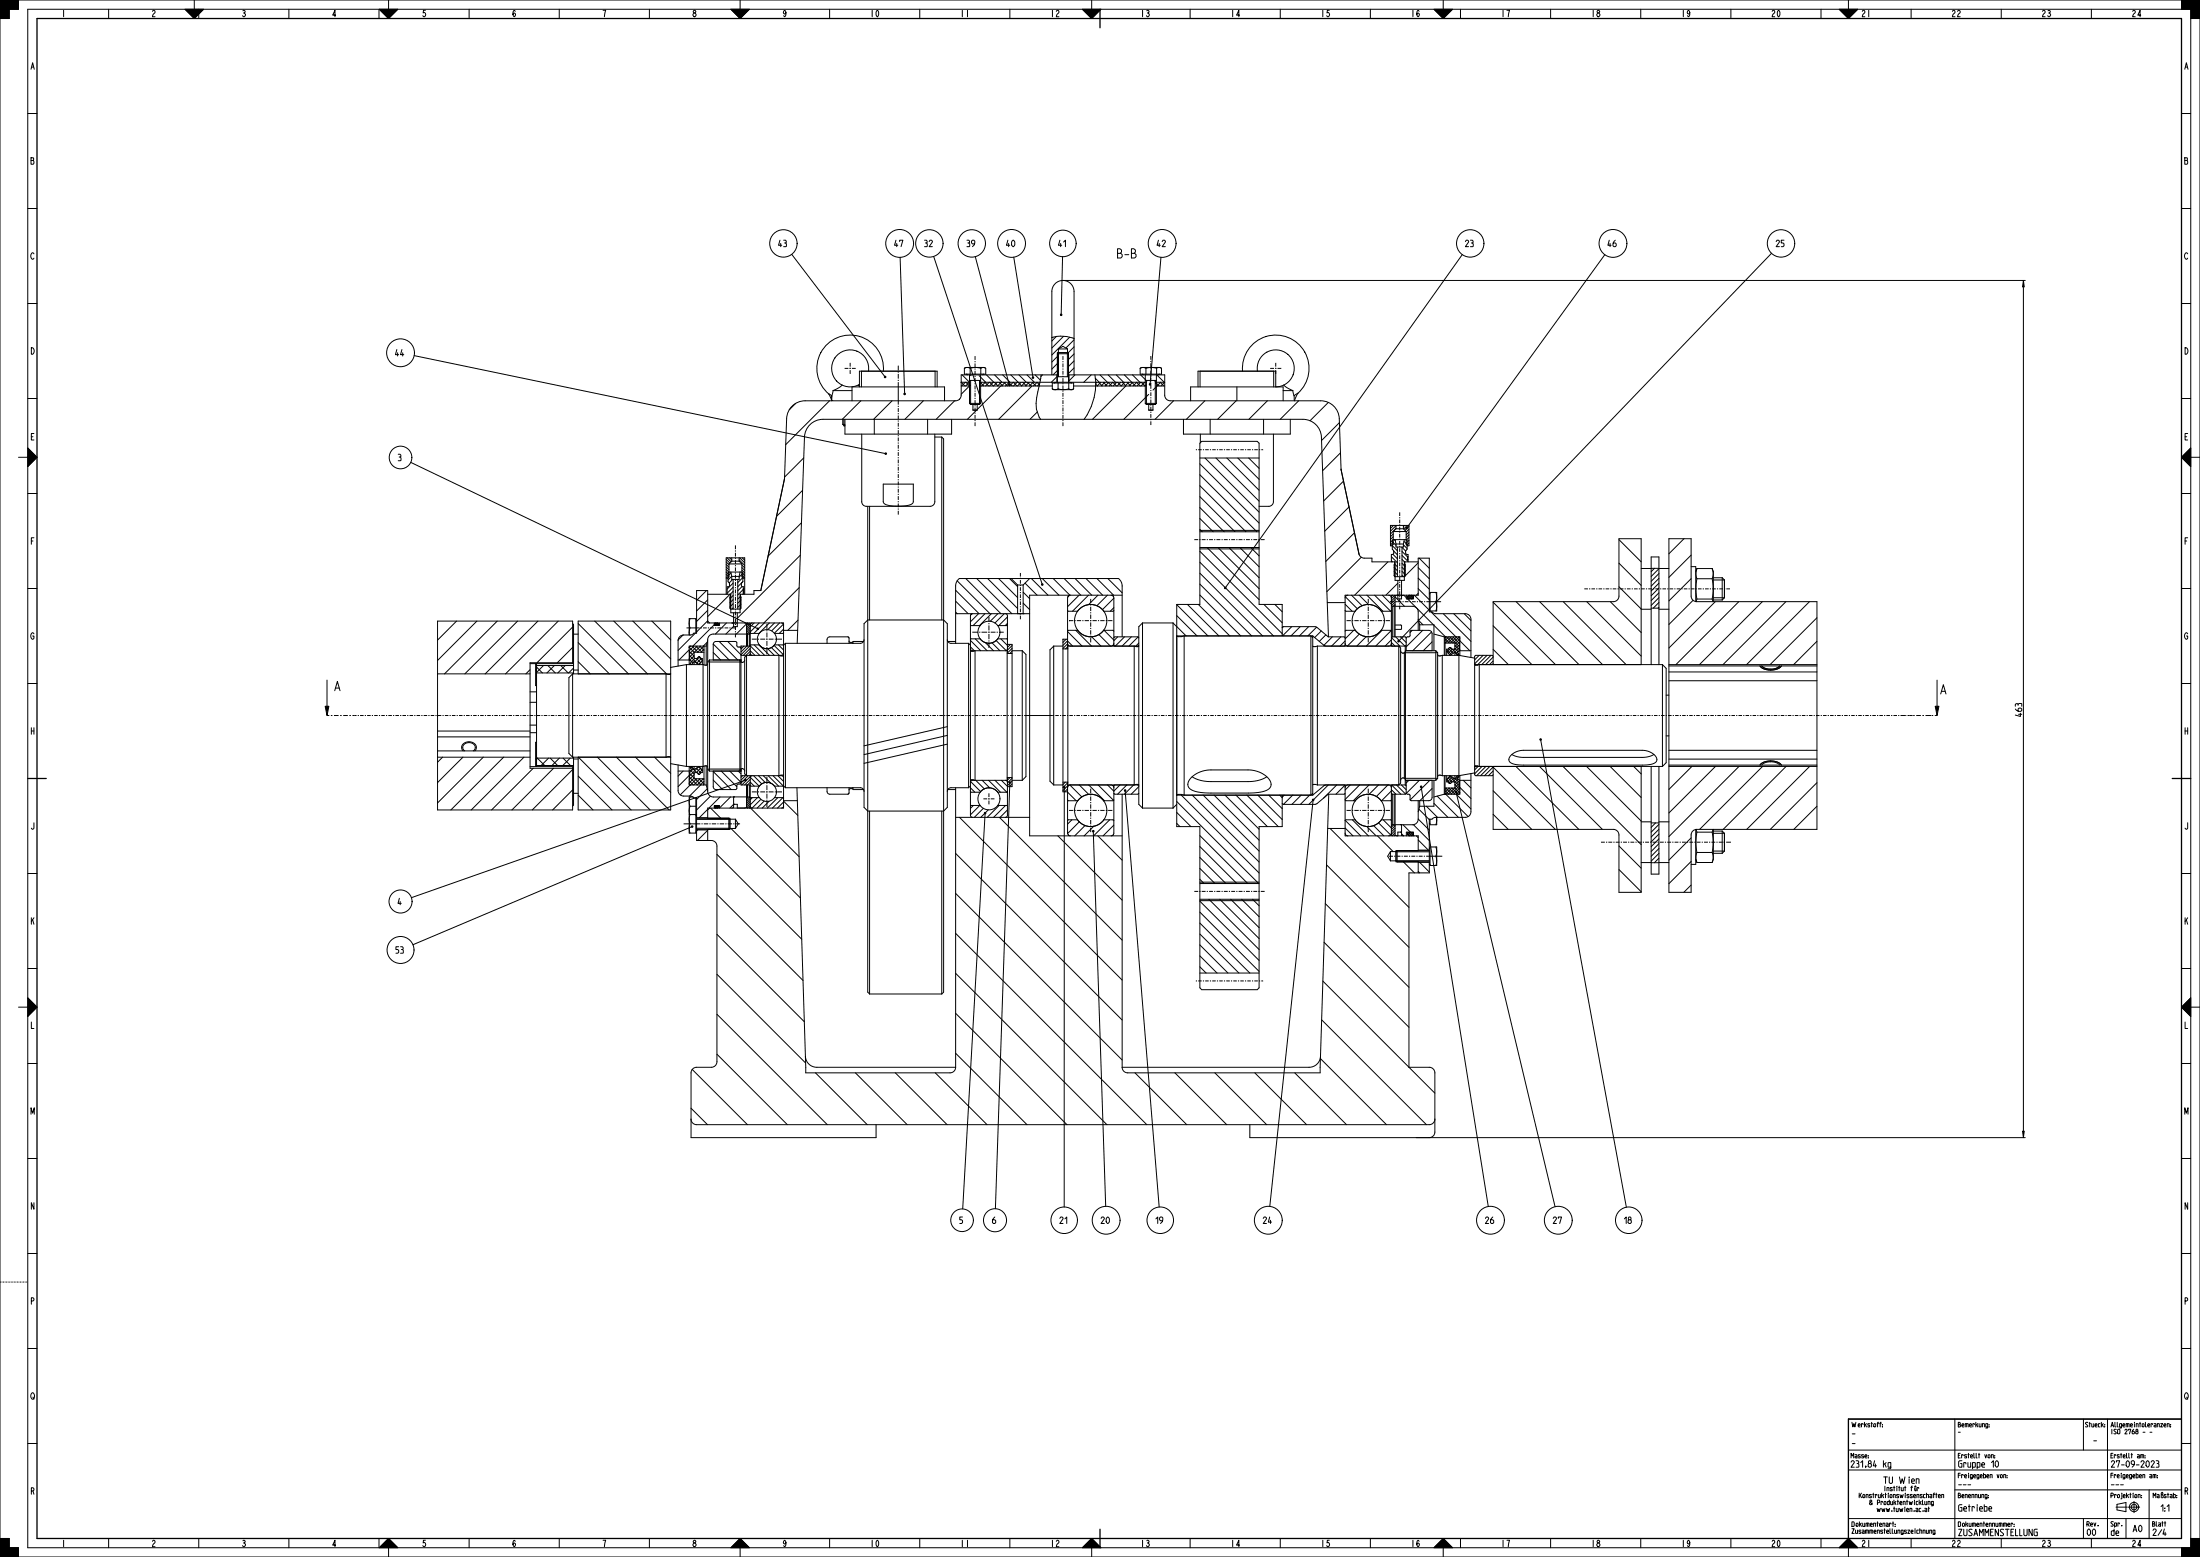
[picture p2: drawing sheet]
<svg xmlns="http://www.w3.org/2000/svg" width="1189mm" height="841mm" viewBox="0 0 1189 841" stroke-linecap="round" stroke-linejoin="round" font-family="sans-serif">
<g fill="#000">
<path d="M0 0h10v5h-5v5h-5zM100 5h10l-5 5zM205 5h10l-5 5zM395 5h10l-5 5zM585 5h10l-5 5zM775 5h10l-5 5zM994 5h10l-5 5zM1179 0h10v10h-5v-5h-5zM1094 151v4h-1zM15 242l5 5-5 5zM1184 242v10l-5-5zM176 381h2l-1 5z"/>
<path d="M1046 381h2l-1 5zM15 539l5 5-5 5zM1184 539v10l-5-5zM1093 611h1v3zM0 831h5v5h5v5h-10zM205 836l5-5 5 5zM400 831l5 5h-10zM590 831l5 5h-10zM780 831l5 5h-10zM999 831l5 5h-10zM1184 831h5v10h-10v-5h5z"/>
<circle cx="449" cy="216" r=".3"/>
<circle cx="553" cy="331" r=".3"/>
</g>
<g fill="none" stroke="#000" stroke-width=".54">
<path d="M0 0h10v5h-5v5h-5zM0 0h1189v841h-1189zM10 0v5h-5v5h-5M15 5h1169v831h-1169zM59 5v5M100 5h10l-5 5zM100 5l5 5 5-5M105 0v5M107 5v5M156 5v5M205 5v5M205 5h10l-5 5z"/>
<path d="M205 5l5 5 5-5M210 0v5M254 5v5M302 5v5M351 5v5M395 5h10l-5 5zM395 5l5 5 5-5M400 5v5M400 0v5M448 5v5M497 5v5M546 5v5"/>
<path d="M585 5h10l-5 5zM585 5l5 5 5-5M590 0v5M643 5v5M692 5v5M741 5v5M775 5h10l-5 5zM775 5l5 5 5-5M780 0v5M789 5v5M838 5v5M887 5v5"/>
<path d="M935 5v5M984 5v5M994 5h10l-5 5zM994 5l5 5 5-5M999 0v5M1033 5v5M1082 5v5M1130 5v5M1179 0h10v10h-5v-5h-5zM1179 0v5M1184 10h5M15 61h5"/>
<path d="M1179 61h5M15 113h5M1179 113h5M574 151h521M1094 151v4h-1zM1094 155v456M15 164h5M1179 164h5M571 182l-3 2M571 182h-3v20M571 182h6l3 1v19M571 193l-3 3"/>
<path d="M571 196l-3 3M572 188l2-1 3 1M572 188v3M572 188h5M572 190l-1 1h6v-1M575 182l-7 6M577 188v3M578 182l-10 10M580 184l-4 4M580 187l-3 4M580 191l-3 3M580 195l-3 3"/>
<path d="M580 199l-3 3M15 215h5M430 218l-3 3M448 213h.1M448 213l1 3M448 213l2 1M448 216l-23 24M449 216h.1M450 214l-1 2M450 211v3M450 211h10M455 208l-5 3"/>
<path d="M464 208h.1M464 208v1M465 216l-10 10M469 200a10 10 0 0 0-10-11 10 10 0 0 0-9 13 10 10 0 0 0 14 6M477 200a18 18 0 0 0-24-18 18 18 0 0 0-5 31M482 216l-10 10M499 216l-10 10M516 216l-10 10M520 206l-1 1M520 202l4 4h-5l2 2M522 206l-2 2M522 206l2 2h-5"/>
<path d="M523 202h-4v12v2h-2h-82a10 10 0 0 0-10 10l-1 33M524 206l-2 2M524 218h6h-1h-4zM524 202l1 1M525 208l-6 5M526 218v3M528 218v3M529 203l4 3M530 206l2 2M530 208h32M530 206h40M530 206l-1 1"/>
<path d="M531 202h40M532 206l2 2M533 206l-2 2M533 202l4 4M535 206l-2 2M535 206l2 2M537 206l-2 2M537 206l2 2M538 202l4 4M539 206l-2 2M540 206l2 2M541 208l-13 13"/>
<path d="M541 206l-2 2M542 202l4 4M543 206l2 2M543 206l-2 2M545 206l2 2M545 206l-2 2M546 208l2-2 2 2M546 202l6 6M550 206l-2 2M551 202l4 4M552 206l-2 2M553 206l2 2"/>
<path d="M554 206l-2 2M555 202l4 4M555 206l2 2M556 206l-2 2M558 208l-18 18M558 206l2 2M558 206l-2 2M559 202l3 3M560 206l2 2M561 206l-2 2M562 207l-1 1M563 202l-1 6a21 21 0 0 0 0 18h-117a10 10 0 0 0-10 10l-4 111"/>
<path d="M563 202v1M571 204l-3 2M571 202v4M571 200l-2 2M571 202h.1M571 202v-12h6v12M577 202h1M577 202h41M578 202v4M579 206h40M581 202l-3 4M590 202l-4 4"/>
<path d="M592 202a32 32 0 0 1-6 24h118a10 10 0 0 1 10 10l4 108M592 204l2 2M592 208h27M592 207l1 1M593 206l-1 1M594 206l2 2M595 202l4 4M595 206l-2 2M596 206l2 2M597 206l-2 2M599 206l2 2M599 202l4 4"/>
<path d="M599 206l-2 2M599 208l2-2 2 2M603 202l4 4M604 206l-2 2M604 206l2 2M606 206l-2 2M607 206l2 2M608 202l6 6M608 206l-2 2M608 208l-18 18M609 206l2 2M610 206l-2 2"/>
<path d="M612 202l4 4M612 206l-2 2M614 206l2 2M614 206l-2 2M616 202l4 4M617 206l-2 2M617 206l2 2h1M619 206l-2 2M619 218h6h-1h-4zM619 206l1 1M621 213l-14 13M621 218v3"/>
<path d="M623 218v3M624 206h1M624 206l2 2M625 206h4l-2 2M625 208h4M625 206l-1 1M625 202l4 4M626 202h3l1 12v1l2 1h82a10 10 0 0 1 10 10l1 27M627 206l2 2M627 206l-4 5M634 216l-10 10M647 200v9"/>
<path d="M651 216l-10 10M668 216l-10 10M672 200a18 18 0 0 1 24-18 18 18 0 0 1 5 30M680 200a10 10 0 0 1 8-11 10 10 0 0 1 11 9 10 10 0 0 1-10 11v-9M685 216l-10 10M693 211h6M694 208h.1M694 208l5 3M699 211v3M699 214v2M699 214h.1M701 212l-2 2"/>
<path d="M701 212h.1M701 212l-1 4M702 216l-10 10M718 217l-10 10M1179 215h5M455 226v3M455 229l2 1M455 229h2M457 226v8h57v-8M473 226v8M501 226v8M505 236h4"/>
<path d="M509 236l1 1v299l-1 1v-99M509 236v99M526 221h2M528 222l-5 4M561 222l-4 4M621 221h2M640 226v8h57v-8M649 238h30l1 1v87h13v17h-57l1 1 3-1v86h-4h57v17h-13v88l-1 1h-30l-1-1v-88h-12v-120h12v-87zM654 226v8M683 226v8M724 228l-10 10M10 247h5"/>
<path d="M15 242l5 5-5 5zM15 242l5 5-5 5M424 259l-13 60h-4v2h-7v10h-5v-10h-13M424 259h.1M424 258v1M434 247l-10 11M648 256l31 31M648 251l32 32M648 247h32M651 247l29 30M657 247l23 24M663 247l17 18"/>
<path d="M669 247l11 12M675 247l5 6M724 245l-9 9M725 253l10 47M725 253v1M726 260l-11 11M1184 242v10l-5-5zM1184 247h5M1184 242l-5 5 5 5M15 267h5M434 265l-14 14M469 273v263l1 1v-99"/>
<path d="M470 273v62M477 261h17l-1 11-2 1h-4h-5l-4-1-1-1zM648 274l14 13M648 268l19 19M648 262l25 25M729 274l-13 13M1179 267h5M433 300l-35 34M433 282l-18 18M648 298l45 44M648 286l2 1M648 280l8 7"/>
<path d="M648 296h32M648 287h32M652 296l28 28M658 296l22 22M664 296l16 16M670 296l10 10M676 296l4 4M732 288l-15 15M734 299l2 2h5v2h13v10h5v-10h7M751 293l2-2h7v1v5a1.6 1.6 0 0 0 0 2h1v4M752 284h-1M752 292v5a1.6 1.6 0 0 1 0 2v4"/>
<path d="M752 293l2 2M753 299l2 3M753 288l-2 2M753 290l-2 1M753 293l-2 1M753 287v7l-1 1M753 287h7M753 284l-2 1M753 298l2 2M754 291v1M754 291v3M754 284l-3 3"/>
<path d="M754 285l-3 3M754 286l-1 1M754 294v1h4v-1M754 294h4M754 286h4M754 284v2M755 295v16M758 300l3 3M758 298l3 3M758 296l2 2M758 295v16M758 294l2 2"/>
<path d="M758 284v2M758 286l2 1M759 292l1 2M759 291l-1 3M759 284h-1M760 287v7l1 1M760 295h1v-11h-10v11h1l3 2M761 284l-2 2M761 286l-1 1M761 287l-1 2M761 289l-1 1M761 290l-1 2"/>
<path d="M761 292l-1 1M761 293l-1 1M875 291l12 12M902 291h12v31v1l2 2h66v123h-66l-2 2v1v31h-12zM910 291l-8 8M914 300l-12 12M15 318h5M382 319l-6 5M392 312h1M392 310l2 2M392 309l2 1M392 308l2 1"/>
<path d="M392 306l2 2M392 305l2 1M392 304l2 1M392 302l2 2M393 301l2 2M394 305v7h-1M394 305h7M394 301l1 1M395 309v2M395 309l-2 2M395 311l-2 2M395 303l-1 2"/>
<path d="M395 301v2M395 311v2h4v-2M395 311h4M395 303h4M396 313l-2 2M396 315l-3 3M396 317l-3 3M396 319l-14 14M396 313v16M399 317l2-3v-5h-7h-1v5a1.6 1.6 0 0 1 0 3v4M399 313v16M399 302l3 3"/>
<path d="M399 301v2M399 303l2 2M400 301l2 3M400 309l-1 2M400 309h.1M401 315v1l1 1v4M401 311l1 1M401 309l1 2M401 308l1 1M401 307l1 1M401 305l1 2M401 305v7h1"/>
<path d="M401 317l-2 2M401 301l1 2M401 310l-2 2M401 312l-2 3M401 312h1M402 318l-3 3M402 320h.1M402 319h.1M402 318h.1M402 318v2M432 317l-19 19M516 319l13 12"/>
<path d="M517 314l18 17M522 312l19 19M528 312l19 19M534 312l16 17M540 312l10 11M546 312l4 5M546 312l4 4M550 316v15M550 316h3M553 320l3 3M553 316v15M554 315l6 6"/>
<path d="M556 312l-3 4M557 312l9 9M563 312l9 9M569 312l9 9M575 312l9 9M581 312l9 9M587 312l9 9M593 312l9 9M599 312l7 8M648 315l28 28M648 310l34 33M648 304l40 39"/>
<path d="M736 301l-19 19M750 303l-18 18M752 303h1M752 301l3 3M753 311h1M753 309l2 1M753 307l2 1M754 303l-1 8h1h5M754 305l1 1M755 315l-6 6M755 313v10h2v-1l1-1M757 313v8"/>
<path d="M758 311h.1M758 309l1 1M758 306l1 2M758 304l1 2M758 302l1 2M759 304v7M759 303v1M761 302h.1M761 301h.1M761 301v1M766 304l-7 8M766 318l6 6"/>
<path d="M766 312l6 6M766 307l6 6M767 301l5 6M875 317l12 12h5M875 304l12 12M887 307h15M894 307l-2 2M897 307l-5 4M897 310l-5 4M897 312l-5 5M897 315l-5 4M897 318l-5 4"/>
<path d="M914 313l-12 12M914 306h2v19M917 307l-1 2M917 313v5v6M917 313h8M925 307l1 3-1 3M925 313l1 5-1 6M925 307h-8v3v3M925 307l1 2v16M931 312l1 1v10l-1 1zM1179 318h5M247 335l-11 11"/>
<path d="M258 335l-22 22M269 335l-29 29M280 335l-29 29M291 335l-29 29M302 335l-29 29M309 339l-19 19M312 337l28 27M321 335l29 29M332 335l28 29M342 335l20 21M352 335l10 11M382 324l-6 6"/>
<path d="M382 330l-6 6M383 336l-1-1-6 6M386 337l1-1 1 2M386 337l1 1zM386 336v2h3v-2M386 337l1 1 1-1M387 337h-1M387 336l-13 13M387 336l1 1M388 336v1M388 336l-2 2M388 337l-1 1"/>
<path d="M388 337v1M392 321v-20h10v20M393 336l-6 6M395 321l-1 7 1 1h5v-1v-7M395 336l1 1v1M396 322l-2 1M396 324l-2 2M396 326l-2 2M396 328v1M396 336h27v100h-41v6h12M396 336h-14v-17h-6v23h-1l-1 1h-5l-2 2-1 15M396 336h.1"/>
<path d="M396 338l-4 4M396 331v5M398 331v7h-2M400 322l-1 2M400 324l-1 2M400 326l-1 2M402 320l-1 1M402 336l1 1v12M403 340l3 2h4M403 339l2 2M403 338l2 2M404 337l1 2"/>
<path d="M404 336l-6 6M404 336l1 2M405 336v1v17M407 336l-2 2M408 336l-3 3M410 336l-5 5M413 336l-6 6M416 336l-6 6M419 336l-4 4M421 336l-4 5M422 336l1 2M423 337l-4 5"/>
<path d="M423 340l-2 2M431 335l-5 5M469 335l-2 2v99l2 2M510 335l2 2v99l-2 2M516 331h1M516 325l7 6M516 331h34M524 338h6M525 332h-1M526 331l-2 2v12M529 331l-5 5M532 331l-6 7"/>
<path d="M536 331l-7 7M539 331l-4 5M543 331l-5 6M543 331l1 2v107l-1 1M544 338h-5M544 333l-4 5M544 337l-1 1M550 331h.1M550 331h3M553 326l3 3M553 331h3M577 330h5a9 9 0 0 1 15 0h4h1"/>
<path d="M578 322l-1 1M578 321l-1 1v1v27M583 321l-6 7M588 321l-8 9M593 321l-5 6M599 321l-6 6M600 321l2 1v1v26M602 323l-6 6M602 328l-2 2M606 321h-50v130h50M617 336v100l-2-2v-96zM636 333l11 10"/>
<path d="M636 327l17 16M642 326l17 17M648 326l17 17M648 321l23 22M683 326l10 10M689 326l4 4M693 338l19 1M694 338l-1 1M698 338l-5 5M703 338l-5 5M707 338l-5 5M712 339l-5 4"/>
<path d="M712 339l6 5h8h1M717 325h10M727 330h5a9 9 0 0 1 15 0h4h1M727 326l4 4M727 322l7 7M728 321l-1 1v1M730 321l6 6M735 321l5 6M739 321l8 9M743 321l9 9M747 321l5 5M750 321l2 1v1"/>
<path d="M752 321v1v27M752 327h1M752 327v17M753 321l-1 1M753 327v17M753 321l1 1M754 322l-2 1M754 327h9l3 2v1v10M754 323l-2 2M754 324l-2 2M754 325l-2 2M754 326l-1 1"/>
<path d="M754 322l5 5M754 327h-1M755 321l-1 1v22M755 321h.1M755 321h1M756 321h-29v28M756 321h1M757 321h9v-20h6v29h2l2 1h16l2 2 1 1v21M757 321h.1M759 321l1 2M760 321v2h4v-2M761 322l1-1-1 2h1"/>
<path d="M761 322l1 1M761 322v1l4 5M761 323l2-2a1 1 0 0 1 1 1 1 1 0 0 1-1 1M761 322l2 1h1M762 321l2 2M764 322l-2 1M764 321l8 9M766 328l9 9M766 320l-1 1M766 334l1 3M767 335l2 2M767 337h8v14"/>
<path d="M767 337v3M773 330l16 16M775 338l6 6M780 331l15 15M786 331l9 10M791 331l4 4M807 325h66l2-2v-1v-31h12v68h-80zM807 338l21 21M807 325l34 34M819 325l34 34M832 325l34 34M845 325l34 34"/>
<path d="M858 325l29 29M870 325l17 17M892 328h5M897 320l-5 4M897 323l-5 4M897 325l-3 3M897 328h-1M897 329h5M915 324l-13 13M917 324v1M917 324h8M925 324l1 1"/>
<path d="M927 325l-25 25M940 325l-34 34M952 325l-34 34M965 325l-34 34M978 325l-34 34M982 334l-25 25M294 359l-4 4M296 359l4 4M300 359l-4 4M303 359l4 4M305 359l-4 4M309 350l-8 8"/>
<path d="M312 357l7 7M312 347l17 17M366 356h6l2 1-1 1M369 343l-3 3M371 359l-9 1v52l9 2M371 359v55M371 359h9v55h-9M372 351l-5 5M372 356l3 2M372 352l3 2M372 352v4M372 350l3 2"/>
<path d="M373 354l4 5M373 358v1M373 349l-1 1 1-1M374 349l3 3M375 349l-3 3M375 352l1 4M375 354l-2 3M375 357v2M375 357l-1 2-1-1M375 352h5M376 356l-2 1M376 356h1a.9 .9 0 0 1 1-1 .9 .9 0 0 1 1 1h1v3"/>
<path d="M376 342l-10 9M376 349l3 3M376 356l3 2M377 349l-4 4M378 355l2 2-2 2-3-2M378 355l-3 3M378 349l2 2M379 349l-6 6M379 358l-1 1M379 356l-2 2M380 349v10M380 351l-1 1"/>
<path d="M382 349h-10v10M382 349v10M382 347l-5 5M382 346v3M383 356v60M383 356l-1 1M383 356h17v1M385 352l5 4M385 348l9 8M389 346l10 10M393 346l7 8 5-5M400 350l-2-1v-2h-11l-2 1v8"/>
<path d="M400 349v9M400 349h5M401 349h-1M402 349l-2 2M402 356a1.3 1.3 0 0 1-1 2 1.3 1.3 0 0 1-1-2v60a1.3 1.3 0 0 1 1-1 1.3 1.3 0 0 1 1 1M403 342l-18 1-2 1-1 1 1 83v1l2 1h11v6h-1M403 342h1M403 341l2 1M403 354v65l-1-1v-63zM404 349l-4 3M404 342v7M404 342h1"/>
<path d="M405 342v7M405 353l2 1M405 342h.1M405 350l-3 4M405 352l-2 2M405 353v1M405 351l3 3M408 348l5 6M410 348l6 6M410 342h.1M415 350l3 4M417 350l4 4"/>
<path d="M418 349l5 5M419 342h.1M421 348l2 3M423 354h-2v65h2M423 349l-4-1a5 5 0 0 1-9 0l-5 1 6 5M423 353l-1 1h-22M423 342h-4M423 348l1-1v78l-6-6M423 340h8M512 346h4M524 352l3-1v70h-3M524 350l2 1h18"/>
<path d="M524 349l3 2M524 346l6 5M524 348l-1-1v78l1-1M527 345l6 6M533 347l4 4M536 347l4 4M538 346l6 5M541 345l3 4M544 353h3M544 345h-5a6 6 0 0 1-9 0h-6v83h6a6 6 0 0 1 9 0h5M544 350l-1 1M544 348h3v77h-3l-3-4"/>
<path d="M545 348h-1M546 348l-2 2M547 349l-3 2M547 350l-3 3M547 352l-1 1M547 351h5M552 351l2 2v66l-2 2M552 351v70M567 351l2-2v75l-2-2zM574 349l3-3 3 3M574 350h3M575 345h-1"/>
<path d="M576 345l-2 2M577 347v2h1h22h2v-2M577 348l-3 2M577 349l-1 1M577 341l8 8M577 345h-3v83h3M577 349v75M581 340l9 9M582 340h.1M582 340a9 9 0 0 0 14 0h5l1 1M582 340h-5v1M590 344l5 5"/>
<path d="M594 343l6 6M597 340h.1M597 340l5 6M602 348v1h13M604 344l-2 2M606 344v-28v-2l-2-2h-86l-1 3-1 1v31M608 344l-5 5M611 344l-5 5M615 344h-13M615 349h.1M615 344h.1M615 344l-5 5"/>
<path d="M615 349h-2v75h2M615 347l-1 2M615 348v1M641 343l-7-7v100l2-2M693 343h16M709 349h3v75h-3M709 344l-1-1v86l1-1M709 343v86M709 343l7 6M714 341l-3 3M716 349h.1M717 343l-4 3"/>
<path d="M720 344l-4 5M725 344l-5 5M727 347v1l1 1h22l2-1v-1M727 346l-3 3M727 348l-1 1h-10M732 340l-5 5M732 340h.1M732 340a9 9 0 0 0 14 0h5l1 1M732 340h-5v1M735 343l-7 6M738 344l-5 5M747 340h.1"/>
<path d="M747 340l-9 9M752 341l-9 8M752 346l-3 3M752 347l2 2M752 348v1h7M752 344h7h1v7h14v-9l-1-1h-10l-1 3-2 1M752 344l5 5M754 344l5 5M756 349l1 1v73l-1 1zM757 344l3 3M757 351a1.3 1.3 0 0 0 1 2 1.4 1.4 0 0 0 2-2v70a1.3 1.3 0 0 0-2-1 1.3 1.3 0 0 0-1 1M759 349v3"/>
<path d="M760 348l-1 1M763 340l-1 2M769 340l-9 9M774 341l-10 10M774 347l-5 4M775 342l6 2M776 351l1 1v68l-1 1zM778 354h1v65h-1M781 344h8v10M781 344v10M781 347h1M781 345l2 2"/>
<path d="M782 344l-1 1M782 344l3 3M782 351l2 3M782 352l2 2 2-2M782 351h.1M783 353l2-2 3 3M783 350l2 3M783 344l-2 2M783 344l6 5M784 350l-2 2M784 344l-3 3h5v3l-1 1a.9 .9 0 0 0-1-1 .9 .9 0 0 0-1 1h-1v3M785 344l4 4"/>
<path d="M786 344l-3 3M786 350l2 2M786 349l3 2M786 352l2 2v-1M786 352v2M787 344l-3 3M788 344l1 1M788 353v1M788 353v67M788 354l9 1M789 344l-4 3M789 348l-6 6"/>
<path d="M789 350l-3 3M789 345l-3 3M789 347l-3 2M789 351l-2 2M789 346l5 5M789 347v4M795 351h-6l-1 1v1M797 359h2v55h-2M797 358v1M797 359h.1M799 354l-2 2M802 354l-5 5"/>
<path d="M804 354l-5 5M806 354l-5 5M807 355l-4 4M807 357l-2 2M807 351l8 8M807 354h-1h-9v64v1h9l1-1M807 358l-1 1h-9M892 359v-58h5v58M898 359l2 2v51l-2 2zM902 360h80M902 359h80M952 360a7 7 0 0 0 10 0"/>
<path d="M982 346l-13 13M15 369h5M177 367v14M181 373l1-5 2 5M181 372h2M286 362l-2 2M290 360l3 3M309 364l-2 2v41l2 2M309 364v45M309 364h51M310 361l-3 2M360 364h2"/>
<path d="M360 364v45M900 375h2M902 368h80M902 363h80M1047 367v14M1049 375l1-5 2 5M1049 373h2M1179 369h5M176 381h2l-1 5zM177 386h1M179 386h1M180 386h3"/>
<path d="M184 386h1M185 386h3M189 386h1M190 386h3M193 386h1M195 386h2M197 386h1M198 386h2M201 386h1M202 386h2M205 386h.1M206 386h2"/>
<path d="M209 386h.1M210 386h2M212 386h1M214 386h2M216 386h1M218 386h1M220 386h1M221 386h2M224 386h1M225 386h2M228 386h.1M229 386h2"/>
<path d="M232 386h.1M233 386h2M235 386h1M237 386h2M239 386h1M240 386h2M243 386h1M244 386h2M247 386h.1M248 386h2M251 386h.1M252 386h2"/>
<path d="M254 386h1M256 386h2M258 386h1M260 386h1M262 386h1M263 386h2M266 386h1M267 386h2M270 386h.1M271 386h2M274 386h.1M275 386h2"/>
<path d="M277 386h1M279 386h2M281 386h1M282 386h2M285 386h1M286 386h2M289 386h.1M290 386h2M293 386h.1M294 386h2M296 386h1M298 386h2"/>
<path d="M300 386h1M302 386h1M304 386h1M305 386h2M308 386h1M309 386h2M312 386h.1M313 386h2M316 386h.1M317 386h2M319 386h1M321 386h2"/>
<path d="M323 386h1M324 386h2M327 386h1M328 386h2M331 386h.1M332 386h2M335 386h.1M336 386h2M338 386h1M340 386h2M342 386h1M344 386h1"/>
<path d="M346 386h1M347 386h2M350 386h1M351 386h2M354 386h.1M355 386h2M358 386h.1M359 386h2M361 386h1M363 386h2M365 386h1M366 386h2"/>
<path d="M369 386h1M370 386h2M373 386h.1M374 386h2M377 386h.1M378 386h2M380 386h1M382 386h2M384 386h1M386 386h1M388 386h1M389 386h2"/>
<path d="M392 386h1M393 386h2M396 386h.1M397 386h2M400 386h.1M401 386h2M403 386h1M405 386h2M407 386h1M408 386h2M411 386h1M412 386h2"/>
<path d="M415 386h.1M416 386h2M419 386h.1M420 386h2M422 386h1M424 386h2M426 386h1M428 386h1M430 386h1M431 386h2M434 386h1M435 386h2"/>
<path d="M438 386h.1M439 386h2M442 386h.1M443 386h2M445 386h1M447 386h2M449 386h1M450 386h2M453 386h1M454 386h2M457 386h.1M458 386h2"/>
<path d="M461 386h.1M462 386h2M464 386h1M466 386h2M468 386h1M470 386h1M472 386h1M473 386h2M476 386h1M477 386h2M480 386h.1M481 386h2"/>
<path d="M484 386h.1M485 386h2M487 386h1M489 386h2M491 386h1M492 386h2M495 386h1M496 386h2M499 386h.1M500 386h2M503 386h.1M504 386h2"/>
<path d="M506 386h1M508 386h2M510 386h1M512 386h1M514 386h1M515 386h2M518 386h1M519 386h2M522 386h.1M523 386h2M526 386h.1M527 386h2"/>
<path d="M529 386h1M531 386h2M533 386h1M534 386h2M537 386h1M538 386h2M541 386h.1M542 386h2M545 386h.1M546 386h2M548 386h1M550 386h2"/>
<path d="M552 386h1M554 386h14M568 386h.1M569 386h1M570 386h2M573 386h1M574 386h2M577 386h.1M578 386h2M580 386h1M582 386h2M584 386h1"/>
<path d="M586 386h1M588 386h1M589 386h2M592 386h1M593 386h2M596 386h.1M597 386h2M600 386h.1M601 386h2M603 386h1M605 386h1M607 386h1"/>
<path d="M608 386h2M611 386h1M612 386h2M615 386h.1M616 386h2M619 386h.1M620 386h2M622 386h1M624 386h2M626 386h1M627 386h2M630 386h1"/>
<path d="M631 386h2M634 386h.1M635 386h2M638 386h.1M639 386h2M641 386h1M643 386h2M645 386h1M646 386h2M649 386h1M650 386h2M653 386h.1"/>
<path d="M654 386h2M657 386h.1M658 386h2M660 386h1M662 386h2M664 386h1M666 386h1M668 386h1M669 386h2M672 386h.1M673 386h2M676 386h.1"/>
<path d="M677 386h2M679 386h1M681 386h2M683 386h1M685 386h1M687 386h1M688 386h2M691 386h1M692 386h2M695 386h.1M696 386h2M698 386h1"/>
<path d="M700 386h2M702 386h1M704 386h1M706 386h1M707 386h2M710 386h1M711 386h2M714 386h.1M715 386h2M718 386h.1M719 386h2M721 386h1"/>
<path d="M723 386h2M725 386h1M726 386h2M729 386h1M730 386h2M733 386h.1M734 386h2M737 386h.1M738 386h2M740 386h1M742 386h2M744 386h1"/>
<path d="M745 386h2M748 386h1M749 386h2M752 386h.1M753 386h2M756 386h.1M757 386h2M759 386h1M761 386h2M763 386h1M764 386h2M767 386h1"/>
<path d="M768 386h2M771 386h.1M772 386h2M775 386h.1M776 386h2M778 386h1M780 386h2M782 386h1M784 386h1M786 386h1M787 386h2M790 386h.1"/>
<path d="M791 386h2M794 386h.1M795 386h2M797 386h1M799 386h2M801 386h1M803 386h1M805 386h1M806 386h2M809 386h1M810 386h2M813 386h.1"/>
<path d="M814 386h2M817 386h.1M818 386h2M820 386h1M822 386h1M824 386h1M825 386h2M828 386h1M829 386h2M832 386h.1M833 386h2M836 386h.1"/>
<path d="M837 386h2M839 386h1M841 386h2M843 386h1M844 386h2M847 386h1M848 386h2M851 386h.1M852 386h2M855 386h.1M856 386h2M858 386h1"/>
<path d="M860 386h2M862 386h1M863 386h2M866 386h1M867 386h2M870 386h.1M871 386h2M874 386h.1M875 386h2M877 386h1M879 386h2M881 386h1"/>
<path d="M882 386h2M885 386h1M886 386h2M889 386h.1M890 386h2M893 386h.1M894 386h2M896 386h1M898 386h2M900 386h1M900 397h2M902 386h1"/>
<path d="M904 386h1M905 386h2M908 386h.1M909 386h2M912 386h.1M913 386h2M915 386h1M917 386h2M919 386h1M921 386h1M923 386h1M924 386h2"/>
<path d="M927 386h1M928 386h2M931 386h.1M932 386h2M935 386h.1M936 386h2M938 386h1M940 386h1M942 386h1M943 386h2M946 386h1M947 386h2"/>
<path d="M950 386h.1M951 386h2M954 386h.1M955 386h2M957 386h1M959 386h2M961 386h1M962 386h2M965 386h1M966 386h2M969 386h.1M970 386h2"/>
<path d="M973 386h.1M974 386h2M976 386h1M978 386h2M980 386h1M981 386h2M984 386h1M985 386h2M988 386h.1M989 386h2M992 386h.1M993 386h2"/>
<path d="M995 386h1M997 386h2M999 386h1M1000 386h2M1003 386h1M1004 386h2M1007 386h.1M1008 386h2M1011 386h.1M1012 386h2M1014 386h1M1016 386h2"/>
<path d="M1018 386h1M1020 386h1M1022 386h1M1023 386h2M1026 386h.1M1027 386h2M1029 386h.1M1030 386h.1M1031 386h2M1033 386h.1M1034 386h1M1036 386h2"/>
<path d="M1039 386h1M1041 386h2M1043 386h.1M1044 386h1M1046 386h1M1046 381h2l-1 5zM239 409l-3 3M250 409l-14 14M261 409l-25 25M272 409l-28 28M283 409l-28 28M288 415l-22 22"/>
<path d="M290 409l4 4M291 409l-1 1M296 409l-4 4M297 409l4 4M299 415l-22 22M302 409l-4 4M304 409l4 4M308 409l-4 4M309 416l-21 21M309 409h51M312 419l19 18M313 409l28 28"/>
<path d="M323 409l28 28M333 409l29 28M343 409l19 19M354 409l8 9M362 409h-2M366 413l1 15 2 2h5l1 1h1v10M369 416l-3 3M372 419l-6 6M372 414v10h10M372 417h1M373 420l4 4 3-3M373 418l2 2-3 3"/>
<path d="M373 417l-1 4M373 414v1M373 415l1 1h-2h-6M373 415l1-1 1 2M373 416l2 2M373 414l4 3M374 414l-1 1M375 415l-2 2M375 418l-3 3M375 414v2M376 415l3 2M378 414l1 2"/>
<path d="M378 414l2 2M378 414l-3 2M378 414l-5 5M379 415l-3 2M379 417a.9 .9 0 0 1-1 1 .9 .9 0 0 1-1-1l-2 1v3h5M379 416l-2 2M380 414v3h-1M380 414v10M382 414v10M382 415l1 1M385 416v9l2 1h11v-2l2-1M385 417l10 9"/>
<path d="M390 416l8 9M394 416l6 7M399 416l1 2M400 416h-17M400 419h22l1 1M400 415v9h5M401 419l-1 1M403 419l-3 2M404 419l-4 4M405 419l-4 5M405 419v17M406 420l4 5"/>
<path d="M407 419l-2 1M407 419l5 4M410 419l4 4M413 419l4 4M415 419l6 6M420 419l3 3M544 420h3M546 420l-2 1h-18l-2 2M781 419v10M782 419v3h1a.9 .9 0 0 0 1 1 .9 .9 0 0 0 1-1l1 1v3M783 419l6 6M784 419l-2 2 2-2 2 2"/>
<path d="M785 420l-3 2M786 419v2M787 420h1M788 419l-3 3M788 420v1h1M788 420v-1l-2 2M789 419v10h-8M795 418v22l-2 1h-17l-2 1h-2v16M797 417l-9 2M797 414h9l35 34M797 414h.1M799 414l-2 2"/>
<path d="M801 414l-4 4M803 414l-5 5M805 414l-5 5M807 414l-5 5M807 414h80v68h-12v-31v-1l-2-2h-66zM807 416l-3 3M819 414l34 34M832 414l34 34M845 414l42 42M857 414l30 29M870 414l17 17M883 414l4 4"/>
<path d="M892 414v58h5v-58M902 414h80M902 413h80M902 410h80M902 405h80M914 414l-12 12M927 414l-25 25M940 414l-38 38M953 414l-34 34M965 414l-34 34M978 414l-34 34M309 427l-10 10"/>
<path d="M312 429l8 8M372 423l1 1M372 422l3 2M376 421l3 3M376 421l-8 8M378 421l2 2M378 421l-3 3M380 421h.1M380 422l-7 8M382 424v3M382 426l-6 6M382 437l-4 5"/>
<path d="M383 436l-1 1M384 430l-8 8M384 436l6 6M385 421l6 5M386 436l1-1 1 1M386 436h1zM386 435l2 1M387 435l-1 1M388 435l-2 1M388 435l-1 1M388 436h-1M388 436v-1v1"/>
<path d="M388 435v1M389 430l-6 6M395 430l-6 6v-1h-3v1M396 434l-2 2M398 434v2M403 436h1h-1M403 435l2 1M403 434l2 2M403 433l2 2M403 432l2 2M403 424v12h-1M404 431l1 1 2-1"/>
<path d="M404 430l-1 1 2 2M404 430h1M405 430v1v-1M405 424v6M405 435l2 1M405 424l5 1a5 5 0 0 1 9 0l4-1M405 422l3 3M405 421l-3 3M405 423l-1 1v6M406 436l26 27M409 431l-4 4M410 431h.1"/>
<path d="M410 431h-5M411 432l-5 4M413 433l-4 3M416 433l-4 3M419 431h.1M419 431h4M420 431l-5 5M423 431h.1M423 431l-6 5M423 435l-1 1M423 433l8 7M423 433l-3 3"/>
<path d="M423 432h8M431 425l4 154h79h1l1-1v-153M512 426h4M524 428v12l2 1M524 426l3 2M525 422l5 6M526 435l-2 2M527 421l5 5M530 435l-6 5M530 435h-6M530 435h.1M531 421l4 5"/>
<path d="M531 437l-4 4M534 437l-4 4M534 421l7 7M538 421l6 7M539 435h5M539 435h.1M540 435l-6 6M543 421l1 2M543 435l-6 6M544 428h.1M544 438l-4 3M547 420l-3 3"/>
<path d="M547 422l-3 2M547 423l-1 2M547 421h5M574 422h3M576 422l-2 2M577 422v28v1h1M577 425v-1h1h22h2v1M577 432v1h5M577 428l5 5M577 423l-3 2M577 425l-3 2M577 426l-2 2"/>
<path d="M578 424l7 6M582 433h.1M583 424l5 5M588 424l9 9M593 424l9 8M597 433h.1M599 424l3 3 3-3M602 432l-1 1h-5a9 9 0 0 0-14 0M602 424v26v1h-2M602 428v1h13v-1M606 429v148l1 2h2h104l5-150M609 424l-5 5"/>
<path d="M613 424l-5 5M615 424h-13M615 424h.1M615 425l-4 4M636 439l8 7M636 433l44 44M638 429l42 43M644 429l36 37M650 429l30 31M656 429l24 25M662 429l18 19M668 429l17 17"/>
<path d="M674 429l17 17M680 429l13 14M686 429l7 8M692 429l1 2M694 429l-1 2M699 429l-5 5M703 429l-5 5M708 429l-5 5M709 429h-16v1M716 424h10h1M716 424l-7 5M716 424h.1"/>
<path d="M718 424l-11 10M722 424l-7 7M727 424l-5 5M727 425l1-1h22l2 1M727 432v1h5M727 424v27h39v8h-11M727 428l-1 1h-8l-7 5h-18M730 424l-3 3M732 433h.1M735 424l-8 8M740 424l-9 9M745 424l-5 5"/>
<path d="M747 433h.1M750 424l-6 6M752 432l-1 1h-5a9 9 0 0 0-14 0M752 427l2 2M752 427l-5 6M752 424v27l2-1M752 428v1M752 424l5 5M752 429v16M753 429v16M754 429v22h1M755 424l5 5"/>
<path d="M757 424l3 3M759 424h1M759 424h-7M759 421v3M760 428l2 1 1 3h10l1-1v-10h-14v7l-1 1h-7M761 421l-1 2M766 432v10M767 437l5 6M767 421l-7 8M767 432v3M767 435l-1 3M771 435l6 6"/>
<path d="M773 421l-11 11M774 426l-7 6M775 434l8 7M775 421v14h-8M777 430l11 11M781 429l-6 1M781 427l2 2M781 426h5M781 426l4 3M781 429l12 12M782 426h-1M782 421l2 2"/>
<path d="M783 420l2 2M783 426l3 3M783 426l-2 2M785 426l-4 3M785 426l3 3 1-1M786 420l-3 3M786 426l-3 3M786 426l3 2M786 424l3 2M786 421l3 2M787 429l8 8M788 421l-2 2"/>
<path d="M789 423l-3 2M789 424l-5 5M789 421l-3 3M789 425l6 6M789 422v4l-3 3M789 427l-2 2M789 421h6M791 421l4 5M807 440l8 8M807 427l21 21M982 423l-25 25M982 435l-13 13"/>
<path d="M376 449v5h9l2 1v2v116v2l-1 1-10 1-2 1v1l-1 25 1 2 2 1h398l1-1v-2v-26l-2-1-12-1M376 448h6M376 442h6M377 448l-1 1M382 448l-5 6M394 448h-12v6M394 442v6M394 442v1v4M394 447h3M394 442h3M394 447v1M395 447l38 38"/>
<path d="M397 442v5M397 442l2 3-2 2M516 441h40M519 441l87 88M540 441l66 67M572 451l34 35M577 443h5a9 9 0 0 0 15 0h4h1M579 443l-2 2M583 444l-6 6M586 446l-5 5M591 446l-5 5M593 451l13 14"/>
<path d="M600 443l-9 8M602 446l-6 5M636 445l2 1M648 457l20 20M648 451l26 26M718 447h9M719 447l42 43M727 443h5a9 9 0 0 0 15 0h4h1M727 450v1h1M727 447l4 4M727 443l8 8M731 443l9 8"/>
<path d="M739 446l5 5M742 446l6 5M744 451l9 9M745 444l7 7M748 443l4 4M751 460h4M751 460l-1 2 1 3M751 460v5M752 450v1h-2M752 445h1M752 445v1M753 445l-1 2"/>
<path d="M753 445l1 1-2 2M754 447l-2 2M754 449l-2 2M754 451h-1M755 459l-1 1v5h1M755 459v6M755 449v2M757 450l2 1M758 445l4 4-1 2M760 451v-2h4v2M761 450l1 1zM761 449v1"/>
<path d="M761 450l2 1M762 449l-1 1M762 449l2 2M763 449a1 1 0 0 1 1 1 1 1 0 0 1-1 1M763 450l-2 1M764 450l-2 1M764 451h.1M764 445l8 9M765 451l1 1M766 442v2l-2 1h-7v6h1M766 454l6 5M766 442l6 6"/>
<path d="M766 459h6M875 457l12 12M887 444h5M892 444h5M895 444l-3 3M897 445l-5 5M897 448l-5 4M897 451l-5 4M897 453l-5 4M897 456l-5 4M897 458l-5 5M897 444h5"/>
<path d="M914 453l-12 12M916 448v19h-2M917 448v1M917 449v6v5M917 449h8M925 449l1 6-1 5M926 448l-1 1M926 448v16l-1 2M931 449l1 1v10l-1 1zM15 472h5M387 461l46 46M516 461l90 90"/>
<path d="M648 475l3 2M648 469l9 8M648 463l15 14M648 477h32M717 467l44 45M751 465h4M755 465h11v6M758 465l6 6M766 471h1M766 466h6M767 466l5 5M772 467v4h-11v105"/>
<path d="M875 470l12 12M887 466h15M897 461l-5 4M897 464l-3 2M914 465l-12 12M914 478l-4 4M916 464l1 2h8M917 460v3v3M917 460h8M925 460l1 3-1 3M1179 472h5M387 483l47 47"/>
<path d="M516 483l90 90M648 499l27 27M648 493l32 32M648 487l32 32M648 486h32M653 486l27 27M659 486l21 21M665 486l15 15M671 486l9 9M677 486l3 3M716 488l45 45M387 505l48 47"/>
<path d="M516 504l104 103M648 516l10 10M648 510l16 16M648 504l22 22M716 509l45 46M15 539l5 5-5 5zM15 539l5 5-5 5M15 523h5M387 526l48 48M516 526l82 81M648 522l4 4M648 526h32"/>
<path d="M715 530l46 46M1179 523h5M1184 539v10l-5-5zM1184 539l-5 5 5 5M10 544h5M387 548l60 59M516 547l61 60M714 551l57 56M1184 544h5M15 574h5M374 578l30 29M387 569l39 38"/>
<path d="M441 579l28 28M462 579l28 28M484 579l28 28M505 579l28 28M516 569l39 38M613 579l28 28M635 579l28 28M657 579l28 28M678 579l28 28M700 579l28 28M714 572l35 35M762 576l13 14"/>
<path d="M1179 574h5M373 599l9 8M473 607v7M675 607v7M765 614h330M1093 611h1v3zM15 626h5M1179 626h5M15 677h5M1179 677h5M0 693h1M1 693h.1"/>
<path d="M2 693h.1M2 693h1M3 693h1M4 693h1M5 693h1M6 693h.1M7 693h.1M7 693h1M8 693h1M9 693h1M10 693h1M11 693h.1"/>
<path d="M12 693h.1M13 693h.1M13 693h1M14 693h1M15 728h5M1179 728h5M15 780h5M999 767h180v64h-180zM1056 767v64M1126 767v16M1139 767v64M1179 780h5"/>
<path d="M999 783h180M999 794h180M1056 805h123M1144 814h6M1144 813l5-1v5l-5-1zM1150 814h6M1153 811v6M1161 805v26M0 831h5v5h5v5h-10zM0 831h5v5h5v5M59 831v5M107 831v5"/>
<path d="M156 831v5M205 831v5M205 836l5-5 5 5zM205 836l5-5 5 5M210 836v5M254 831v5M302 831v5M351 831v5M395 836l5-5 5 5M400 831v5M400 831l5 5h-10zM400 836v5"/>
<path d="M448 831v5M497 831v5M546 831v5M585 836l5-5 5 5M590 831l5 5h-10zM590 836v5M643 831v5M692 831v5M741 831v5M775 836l5-5 5 5M780 831l5 5h-10zM780 836v5"/>
<path d="M789 831v5M838 831v5M887 831v5M935 831v5M984 831v5M999 831l5 5h-10zM999 831l5 5M999 836v5M999 831l-5 5M999 820h180M1033 831v5M1082 831v5"/>
<path d="M1126 820v11M1130 831v5M1149 820v11M1179 836v5M1184 831h5v10h-10v-5h5zM1184 831h5"/>
<circle cx="1153" cy="814" r="2.5"/>
<circle cx="1153" cy="814" r="1.5"/>
</g>
<path d="M20 10h1159v821h-1159zM595 5v10M15 421h10M1174 421h10M1179 767h-180v64M595 826v10" fill="none" stroke="#000" stroke-width=".7"/>
<!-- layer: 02___PRT_ALL_AXES -->
<g fill="none" stroke="#000" stroke-width=".54">
<path d="M568 182v-25a6 6 0 0 1 6-6 6 6 0 0 1 6 6v26M466 234v37l1 2h1h35h2v-2v-37M649 234v5M688 234v38l-2 1h-6M414 337v3M534 333v3M534 337h.1M534 338v3M578 335h.1M578 335h2M581 335h.1M582 335h2"/>
<path d="M585 335h1M586 335h3M589 335h1M589 324v2M589 326v1M589 328v2M589 331h.1M589 332v2M589 335v1M589 336v3M589 339v1M590 335h3"/>
<path d="M593 335h1M595 335h2M598 335h.1M599 335h2M728 335h2M731 335h.1M732 335h2M735 335h1M736 335h3M739 335h1M739 324v2M739 326v1"/>
<path d="M739 328v2M739 331h.1M739 332v2M739 335v1M739 336v3M739 339v1M740 335h3M743 335h1M745 335h2M748 335h.1M749 335h2M406 345h3"/>
<path d="M410 345h.1M411 345h3M414 345h1M414 340v1M414 342v2M414 345v1M414 346v3M414 349v1M414 351v2M415 345h3M419 345h.1M420 345h3"/>
<path d="M447 347v-2l1-1h10l1 1v2M459 346l2 1M525 341h4M529 341h1M530 341h4M534 341h1M534 341v1M534 342v3M534 346v1M534 347v3M535 341h3M539 341h.1"/>
<path d="M540 341h2M589 340v3M589 343v1M589 345v2M739 340v3M739 343v1M739 345v2M414 420v2M406 428h3M410 428h.1M411 428h3M414 428h1"/>
<path d="M414 423h.1M414 424v3M414 427v1M414 429v2M414 432v1M414 433v3M415 428h3M419 428h.1M420 428h3M447 425v3l1 1h10l1-1v-3M461 425l-2 2M531 431h3"/>
<path d="M534 431h1M534 428v3M534 431v1M534 432v2M535 431h2M578 438h2M581 438h.1M582 438h2M585 438h1M586 438h3M589 438h1M589 426v2"/>
<path d="M589 429v1M589 430v3M589 433v1M589 434v3M589 437v1M589 439v2M590 438h3M593 438h1M595 438h2M598 438h.1M599 438h2M728 438h2"/>
<path d="M731 438h.1M732 438h2M735 438h1M736 438h3M739 438h1M739 426v2M739 429v1M739 430v3M739 433v1M739 434v3M739 437v1M739 439v2"/>
<path d="M740 438h3M743 438h1M745 438h2M748 438h.1M749 438h2M589 442h.1M589 443v2M589 446v1M589 447v2M739 442h.1M739 443v2M739 446v1"/>
<path d="M739 447v2"/>
<circle cx="589" cy="335" r="9"/>
<circle cx="739" cy="335" r="9"/>
<circle cx="414" cy="345" r="5"/>
<circle cx="534" cy="341" r="6"/>
<circle cx="414" cy="428" r="5"/>
<circle cx="534" cy="431" r="6"/>
<circle cx="589" cy="438" r="9"/>
<circle cx="739" cy="438" r="9"/>
</g>
<!-- layer: A_ACHSEN -->
<g fill="none" stroke="#000" stroke-width=".54">
<path d="M521 199l2-1 1 1M521 199l1-1h10l1 1v3h-12zM524 199l3-1 3 1M524 199v3M527 192v2M527 195v1M527 196v2M527 199v1M530 199v3M533 199l-2-1-1 1M571 191v15M574 192v2"/>
<path d="M574 195v1M574 196v2M574 199v1M577 191v15M616 199l2-1 1 1M616 199l1-1h10l1 1v3h-12zM619 199l3-1 3 1M619 199v3M622 192v2M622 195v1M622 196v2M622 199v1"/>
<path d="M625 199v3M628 199l-2-1-1 1M522 202h1h9M524 202v16M524 205h6M525 205v13h4v-13M527 200v2M527 203v1M527 204v2M527 207v1M527 208v2M527 211v1"/>
<path d="M527 212v2M527 215v1M527 216v2M527 219v1M530 202v16M569 210h1h2M569 210v-3h11v3M569 210h11M570 207v-1l9 1M571 203h6M572 210h3h3M572 207v3"/>
<path d="M572 203v-13h5v13M574 200v2M574 203v1M574 204v2M574 207v1M574 208v2M574 211v1M574 212v2M574 215v1M574 216v2M574 219v1M578 210h2"/>
<path d="M578 207v3M617 202h1h9M619 202v16M619 205h6M620 205v13h4v-13M622 200v2M622 203h.1M622 204v2M622 207h.1M622 208v2M622 211h.1M622 212v2"/>
<path d="M622 215h.1M622 216v2M622 218v1M622 220v2M625 202v16M527 220v2M527 223h.1M527 224v2M527 227h.1M527 228v2M574 220v2M574 223h.1"/>
<path d="M574 224v2M574 227h.1M574 228v2M622 222v1M622 224v2M622 226v1M622 228v2M856 318h2M859 318h.1M860 318h2M863 318h.1M864 318h2"/>
<path d="M867 318h.1M868 318h2M870 318h1M872 318h2M874 318h1M875 318h2M878 318h1M879 318h2M882 318h.1M883 318h2M886 318h.1M887 318h2"/>
<path d="M890 318h.1M891 318h2M893 318h1M895 318h2M897 318h1M898 318h2M901 318h1M902 318h2M905 318h1M906 318h2M909 318h.1M910 318h2"/>
<path d="M913 318h.1M914 318h2M916 318h1M918 318h2M920 318h1M922 318h1M924 318h1M925 318h2M926 313h6v10h-6M926 312h5M928 318h1M929 318h2"/>
<path d="M932 318h.1M933 318h2M371 339h7M373 334v9M376 335h.1M379 339h.1M380 339h2M383 339h.1M384 339h2M386 339h1M388 339h2M390 339h1"/>
<path d="M392 339h2M394 339h1M395 339h2M751 325h.1M751 325h2M754 325h1M755 325h.1M755 325h2M758 325h1M759 325h2M762 325h.1M763 325h2"/>
<path d="M766 325h.1M767 325h2M770 325h.1M771 325h8M772 329l1 1M773 320l-1 1M773 320h3v10h-3zM776 320v3v7M926 324h5M376 342v-8h-4v9M373 430l-1 3 1 2M373 435v5"/>
<path d="M373 440l-1 2 1 8M373 435h3M375 430h-3v20h4v-19M376 431h.1M376 440h-4M369 445h9M376 440v10M376 443h18v4h-18M376 448h18M376 442h18M379 445h1M380 445h3"/>
<path d="M383 445h1M385 445h2M388 445h.1M389 445h2M392 445h1M393 445h3M396 445h1M398 445h2M755 459h17M772 445h1M773 442v3h3v-4v4M773 458h-1l1 9"/>
<path d="M773 457h3v10h-3zM776 457v3v7M865 455h2M868 455h1M869 455h2M872 455h1M873 455h2M876 455h1M877 455h2M880 455h1M881 455h2M884 455h1"/>
<path d="M885 455h2M888 455h1M889 455h2M892 455h.1M893 455h2M896 455h.1M897 455h2M900 455h.1M901 455h2M904 455h.1M905 455h2M908 455h.1"/>
<path d="M909 455h2M912 455h.1M913 455h2M916 455h.1M917 455h2M920 455h.1M921 455h2M924 455h.1M925 455h2M926 450h6v10h-6M926 449h5M928 455h.1"/>
<path d="M929 455h2M932 455h.1M933 455h2M935 455h.1M751 462h2M753 462h1M755 462h2M755 465h17M757 462h1M759 462h2M761 462h1M763 462h2"/>
<path d="M765 462h1M767 462h2M770 462h.1M771 462h8M772 460h-18v5h18M926 461h5"/>
</g>
<!-- layer: EK1_450_126_A_45-PFN_45-PFN -->
<g fill="none" stroke="#000" stroke-width=".54">
<path d="M309 337h1v27M289 358v12h1M290 358v56M290 359h20M310 343h2M289 362h1M290 363h20M310 362h2M362 360v-25h-50v29h50M289 410h1M290 401h-1v13M290 413h20"/>
<path d="M290 409h20M310 409v26h-1M310 410h2M362 409h-50v28h50v-25M310 429h2"/>
</g>
<!-- layer: EK1_450_126_A_45-PFN_45-PFN_1 -->
<g fill="none" stroke="#000" stroke-width=".54">
<path d="M286 358h23v-23h-73v102h73v-23h-23M309 358h-23v57h23M236 364h50M286 379h4M286 374h4M236 398h50M236 395h50M286 396h4M286 392h4M236 409h50M236 406h50M250 406l-1-2 1-2 1-1h2h3l1 1v2v2"/>
<path d="M251 406a2.8 2.8 0 0 1 0-4 2.8 2.8 0 0 1 4-1 2.4 2.4 0 0 1 2 2 2.4 2.4 0 0 1-1 3"/>
</g>
<!-- layer: _ACHSEN -->
<g fill="none" stroke="#000" stroke-width=".54">
<path d="M456 199h3M459 199h1M459 196v2M459 199h.1M459 200v2M460 199h2M485 197v3M686 199h3M689 199h1M689 196v2M689 199h.1M689 200v2"/>
<path d="M690 199h2M460 216v-7h50v7M464 209v-9h42v9M485 201h.1M485 202v3M485 205v1M485 206v13M485 219v1M643 216v-7h50v7M647 200h42M668 209v7M485 220v3"/>
<path d="M485 223v1M485 224v2M485 227v1M485 228v2M485 231v1M485 232v2M485 235v1M485 236v2M485 239v1M485 240v2M485 243v1M485 244v2"/>
<path d="M485 247v1M485 248v2M485 251v1M485 252v2M485 255h.1M485 256v2M485 259h.1M485 260v2M485 263h.1M485 264v2M485 267h.1M485 268v2"/>
<path d="M485 271h.1M485 272v2M485 275h.1M485 276v2M756 277v2M756 279v1M397 295v2M397 297v1M397 299v2M645 291h3M648 291h1M648 296h32"/>
<path d="M648 286h32M649 291h3M652 291h1M653 291h3M656 291h1M657 291h3M660 291h1M661 291h3M664 291h1M665 291h3M668 291h1M669 291h3"/>
<path d="M672 291h1M673 291h2M676 291h1M677 291h2M680 291h1M681 291h2M756 281v2M756 283v1M756 284v2M756 287v1M756 288v2M756 291v1"/>
<path d="M756 292v2M756 295h.1M756 296v2M756 299h.1M756 300v2M397 301v1M397 303v2M397 305v1M397 306v3M397 309v1M397 310v3M397 313v1"/>
<path d="M397 314v2M397 317v1M397 318v2M551 309v2M551 312v1M551 313v2M551 316v1M551 317v2M551 320h.1M756 303h.1M756 304v2M756 306v1"/>
<path d="M756 308v2M756 310v1M756 312v2M756 314v1M756 315v2M756 318v1M756 319v2M397 321v1M397 322v2M397 325v1M397 326v2M397 329v1"/>
<path d="M397 330v2M397 333v1M397 334v2M397 337v1M397 338v2M469 335h41M551 321v2M551 324h.1M551 325v2M551 327v1M551 329v2M551 331v1"/>
<path d="M551 333v2M617 336h17M756 322v1M756 323v2M756 326h.1M756 327v2M397 341v1M397 342v2M467 346h-6v1M569 349h5M577 349h36M636 343h.1"/>
<path d="M640 343h68M712 349h44M760 351h16M779 354h9M799 359h99M951 360a9 9 0 0 0 12 0M644 420l4-3 5-1h23l4 1 4 2 2 2 1 3-1 2-1 1-6 1h-29l-5-1-2-2-1-2zM644 420l5 1 5 1h23l4-1 4-1M779 419h9M799 414h99M817 408l2-2 4-1h65l5 2 2 2v1l-1 2-5 1h-67h-4l-2-1-1-2zM817 408l3 1h3h65h3l3-1"/>
<path d="M951 413a9 9 0 0 1 12 0M461 425v1h6M469 438h41M569 424h5M577 424h36M617 436h17M636 429h.1M640 429h68M712 424h44M760 421h16M382 442h12M394 447v1h-12"/>
<path d="M766 459h-12v1M648 476h32M754 465h12M645 481h3M648 481h1M648 486h32M649 481h3M652 481h1M653 481h3M656 481h1M657 481h3M660 481h1"/>
<path d="M661 481h3M664 481h1M665 481h3M668 481h1M669 481h3M672 481h1M673 481h2M676 481h1M677 481h2M680 481h1M681 481h2M470 537h39"/>
</g>
<!-- layer: _GEWINDE -->
<g fill="none" stroke="#000" stroke-width=".54">
<path d="M466 209v-9h39v9M649 209v-9h39v9M456 226v4h1M753 305l1 6M759 305v6M394 322l1 7M400 322v7M382 358h18M385 356h15v60h-15M777 353h-18v67h18M951 360a9 9 0 0 0 12 0M952 360a7 7 0 0 0 10 0"/>
<path d="M382 415h18M951 413a9 9 0 0 1 12 0M952 413a7 7 0 0 1 10 0"/>
</g>
<!-- layer: _NOTIZEN -->
<g fill="#000">
<path d="M573 170h1h-1zM478 203l1 1h-1zM489 213v-1v1zM545 208h1zM558 204h1zM621 207h1v1zM478 245h1zM760 285v1zM563 316h1h-1zM662 317l1 1h-1zM409 339h1v1zM755 346h1v1z"/>
<path d="M832 399h1v1zM402 421h1v1zM532 439h1l-1 1zM545 422l1 1zM575 425v1zM709 432h1zM768 425h1h-1zM374 446v1zM590 449h1z"/>
</g>
<g fill="none" stroke="#000" stroke-width=".54">
<path d="M428 137l50 66M486 139l3 73M505 139l58 176M527 139l18 68M548 139l10 65M574 139v31M627 139l-5 68M790 138l-128 179M867 138l-107 147M957 137l-201 209M573 170h1h-1zM224 192l254 53"/>
<path d="M478 203l1 1h-1zM489 213v-1v1zM545 208h1zM558 204h1zM621 207h1v1zM222 250l187 89M478 245h1zM760 285v1zM563 316h1h-1zM662 317l1 1h-1zM409 339h1v1zM755 346h1v1z"/>
<path d="M832 399h1v1zM833 400l46 252M402 422l-180 63M402 421h1v1zM532 439h1l-1 1zM532 440l-12 213M545 422l1 1zM546 423l-8 230M575 425v1zM575 426v226M609 427h.1M608 427l18 225"/>
<path d="M709 432h1zM710 432l-24 220M768 425h1h-1zM768 425l36 227M787 428h.1M787 428l53 224M374 447l-151 63M374 446v1zM590 449h1zM591 449l7 203"/>
<circle cx="423" cy="131" r="7"/>
<circle cx="486" cy="131" r="8"/>
<circle cx="502" cy="131" r="7"/>
<circle cx="525" cy="131" r="7"/>
<circle cx="547" cy="131" r="8"/>
<circle cx="574" cy="131" r="7"/>
<circle cx="628" cy="131" r="8"/>
<circle cx="795" cy="131" r="7"/>
<circle cx="872" cy="131" r="8"/>
<circle cx="963" cy="131" r="7"/>
<circle cx="216" cy="191" r="8"/>
<circle cx="216" cy="247" r="6"/>
<circle cx="216" cy="487" r="6"/>
<circle cx="216" cy="513" r="7"/>
<circle cx="520" cy="659" r="6"/>
<circle cx="538" cy="659" r="6"/>
<circle cx="575" cy="659" r="7"/>
<circle cx="598" cy="659" r="8"/>
<circle cx="627" cy="659" r="7"/>
<circle cx="685" cy="659" r="8"/>
<circle cx="806" cy="659" r="8"/>
<circle cx="842" cy="659" r="8"/>
<circle cx="880" cy="659" r="7"/>
</g>
<!-- layer: _RUNDUNGEN -->
<g fill="none" stroke="#000" stroke-width=".54">
<path d="M562 208h7M580 208h12M562 226h24M424 259h.1M754 338h3v2h-3M382 358v1h-2M400 350h.1M467 345l-1 2h-1h-41M512 345l1 2h10M777 353l1 1M380 414h2M778 419h-1"/>
<path d="M397 430h-1M397 430h.1M397 430h6M398 434h-2M424 425h41l1 1 1 1M523 425l-10 1-1 1M754 445h3M755 449h2M757 449h.1M757 445h.1M441 576h75M606 576h101"/>
<path d="M373 604v10h100M775 604v8l-1 2h-2h-97"/>
</g>
<!-- layer: _ZEICH_ELEMENTE -->
<path d="M646 243h37M646 530h37" fill="none" stroke="#000" stroke-width=".54" stroke-dasharray=".6 .6 1.9 .6" stroke-linecap="butt"/>
<path d="M512 397l-45 11M512 392l-45 11M512 402l-45 10M435 571a6 6 0 0 0 6 5M714 571a6 6 0 0 1-7 5" fill="none" stroke="#000" stroke-width=".54"/>
<text font-size="6.5" x="603" y="139">B-B</text>
<g font-size="4.5">
<text x="33" y="9">1</text>
<text x="82" y="9">2</text>
<text x="130" y="9">3</text>
<text x="179" y="9">4</text>
<text x="228" y="9">5</text>
<text x="277" y="9">6</text>
<text x="325" y="9">7</text>
<text x="374" y="9">8</text>
<text x="423" y="9">9</text>
<text x="470" y="9">10</text>
<text x="519" y="9">11</text>
<text x="567" y="9">12</text>
<text x="616" y="9">13</text>
<text x="665" y="9">14</text>
<text x="714" y="9">15</text>
<text x="762" y="9">16</text>
<text x="811" y="9">17</text>
<text x="860" y="9">18</text>
<text x="908" y="9">19</text>
<text x="957" y="9">20</text>
<text x="1006" y="9">21</text>
<text x="1055" y="9">22</text>
<text x="1103" y="9">23</text>
<text x="1152" y="9">24</text>
<text x="16" y="37">A</text>
<text x="1180" y="37">A</text>
<text x="16" y="89">B</text>
<text x="1180" y="89">B</text>
<text x="421" y="133">43</text>
<text x="483" y="133">47</text>
<text x="500" y="133">32</text>
<text x="523" y="133">39</text>
<text x="544" y="133">40</text>
<text x="572" y="133">41</text>
<text x="625" y="133">42</text>
<text x="792" y="133">23</text>
<text x="869" y="133">46</text>
<text x="960" y="133">25</text>
<text x="16" y="140">C</text>
<text x="1180" y="140">C</text>
<text x="16" y="191">D</text>
<text x="1180" y="191">D</text>
<text x="214" y="192">44</text>
<text x="16" y="238">E</text>
<text x="1180" y="238">E</text>
<text x="215" y="249">3</text>
<text x="16" y="294">F</text>
<text x="1180" y="294">F</text>
<text x="16" y="345">G</text>
<text x="1180" y="345">G</text>
<text x="1093" y="387" transform="rotate(-90 1093 387)">463</text>
<text x="16" y="397">H</text>
<text x="1180" y="397">H</text>
<text x="16" y="448">J</text>
<text x="1180" y="448">J</text>
<text x="215" y="489">4</text>
<text x="16" y="499">K</text>
<text x="1180" y="499">K</text>
<text x="214" y="515">53</text>
<text x="16" y="556">L</text>
<text x="1180" y="556">L</text>
<text x="16" y="602">M</text>
<text x="1180" y="602">M</text>
<text x="16" y="653">N</text>
<text x="1180" y="653">N</text>
<text x="519" y="661">5</text>
<text x="536" y="661">6</text>
<text x="573" y="661">21</text>
<text x="595" y="661">20</text>
<text x="625" y="661">19</text>
<text x="683" y="661">24</text>
<text x="803" y="661">26</text>
<text x="839" y="661">27</text>
<text x="878" y="661">18</text>
<text x="16" y="704">P</text>
<text x="1180" y="704">P</text>
<text x="16" y="756">Q</text>
<text x="1180" y="756">Q</text>
<text x="1000" y="776">-</text>
<text x="1131" y="780">-</text>
<text x="1000" y="781">-</text>
<text x="1000" y="793">231,84 kg</text>
<text x="1058" y="793">Gruppe 10</text>
<text x="1140" y="793">27-09-2023</text>
<text x="1018" y="801">TU Wien</text>
<text x="1058" y="803">---</text>
<text x="1140" y="803">---</text>
<text x="16" y="807">R</text>
<text x="1180" y="807">R</text>
<text x="1058" y="816">Getriebe</text>
<text x="1166" y="816">1:1</text>
<text x="1153" y="827">A0</text>
<text x="1058" y="830">ZUSAMMENSTELLUNG</text>
<text x="1127" y="829">00</text>
<text x="1140" y="829">de</text>
<text x="1163" y="829">2/4</text>
<text x="33" y="835">1</text>
<text x="82" y="835">2</text>
<text x="130" y="835">3</text>
<text x="179" y="835">4</text>
<text x="228" y="835">5</text>
<text x="277" y="835">6</text>
<text x="325" y="835">7</text>
<text x="374" y="835">8</text>
<text x="423" y="835">9</text>
<text x="470" y="835">10</text>
<text x="519" y="835">11</text>
<text x="567" y="835">12</text>
<text x="616" y="835">13</text>
<text x="665" y="835">14</text>
<text x="714" y="835">15</text>
<text x="762" y="835">16</text>
<text x="811" y="835">17</text>
<text x="860" y="835">18</text>
<text x="908" y="835">19</text>
<text x="957" y="835">20</text>
<text x="1006" y="835">21</text>
<text x="1055" y="835">22</text>
<text x="1103" y="835">23</text>
<text x="1152" y="835">24</text>
</g>
<g font-size="3.3">
<text x="1000" y="771">Werkstoff:</text>
<text x="1058" y="771">Bemerkung:</text>
<text x="1126" y="771">Stueck:</text>
<text x="1140" y="771">Allgemeintoleranzen:</text>
<text x="1058" y="775">-</text>
<text x="1140" y="775">ISO 2768 - -</text>
<text x="1000" y="788">Masse:</text>
<text x="1058" y="788">Erstellt von:</text>
<text x="1140" y="788">Erstellt am:</text>
<text x="1058" y="798">Freigegeben von:</text>
<text x="1140" y="798">Freigegeben am:</text>
<text x="1001" y="809">Konstruktionswissenschaften</text>
<text x="1016" y="805">Institut für</text>
<text x="1058" y="809">Benennung:</text>
<text x="1140" y="809">Projektion:</text>
<text x="1162" y="809">Maßstab:</text>
<text x="1008" y="813">&amp; Produktentwicklung</text>
<text x="1013" y="817">www.tuwien.ac.at</text>
<text x="1000" y="825">Dokumentenart:</text>
<text x="1058" y="825">Dokumentennummer:</text>
<text x="1127" y="824">Rev.</text>
<text x="1140" y="824">Spr.</text>
<text x="1163" y="824">Blatt</text>
<text x="1000" y="828">Zusammenstellungszeichnung</text>
</g>
</svg>
